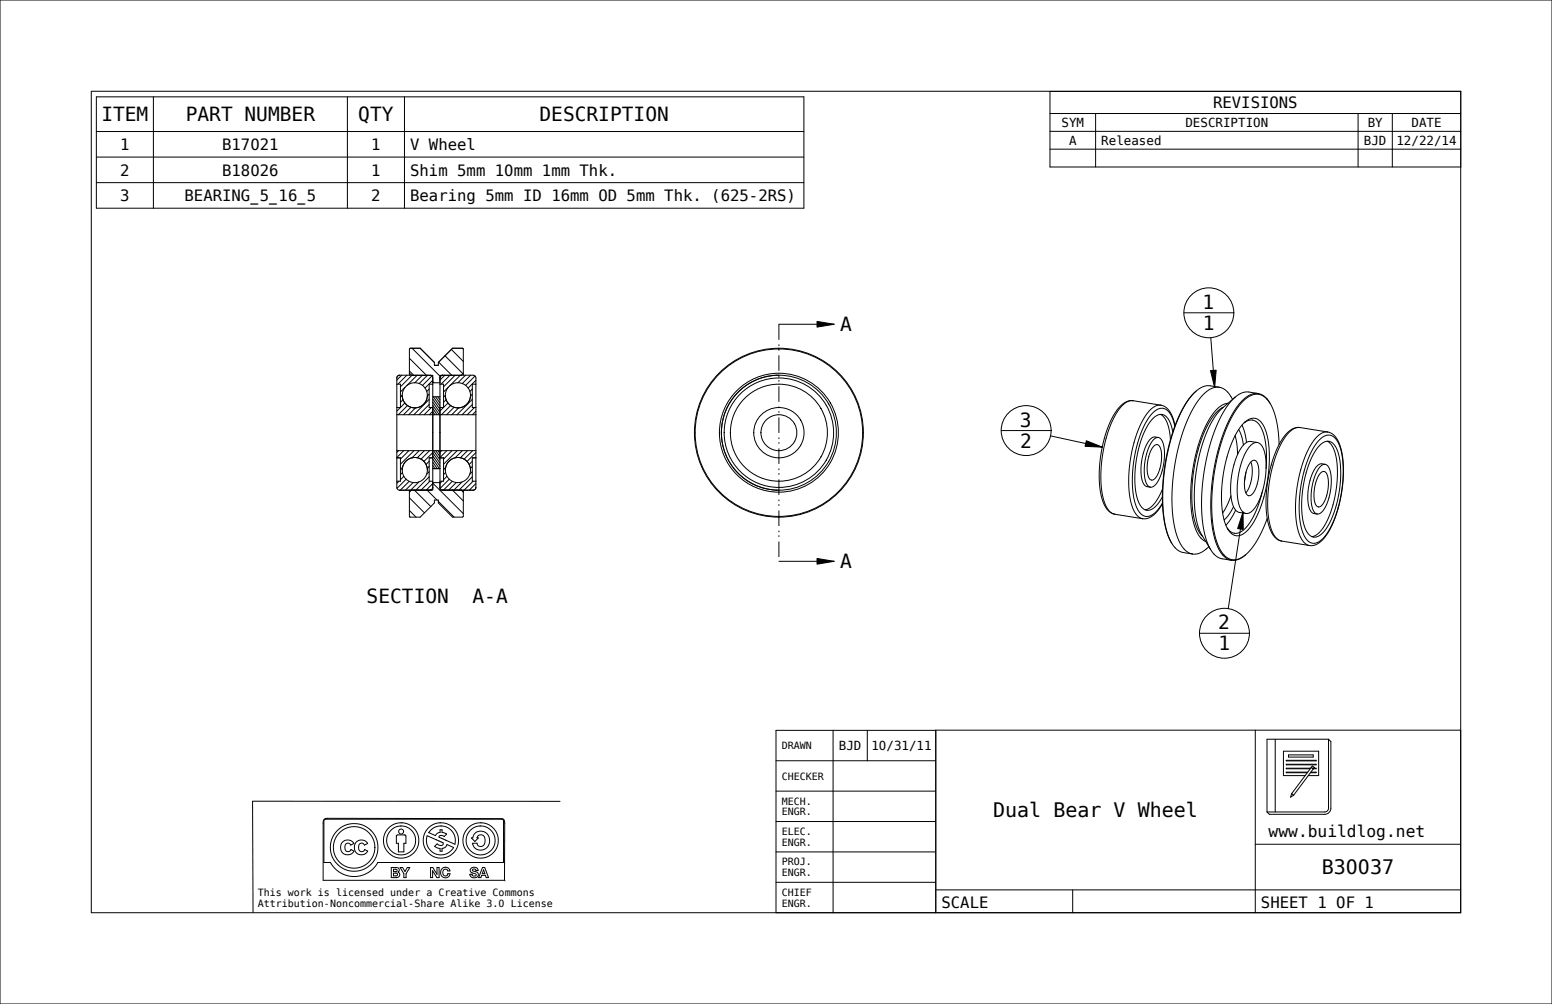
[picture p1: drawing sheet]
<svg xmlns="http://www.w3.org/2000/svg" width="432mm" height="279mm" viewBox="0 0 432 279" stroke-linecap="round" stroke-linejoin="round" font-family="sans-serif">
<path d="M216.7 90.2v66" fill="none" stroke="#000" stroke-width=".28" stroke-dasharray="4.3 1.3 .4 .9 .4 1.3" stroke-linecap="butt"/>
<g fill="none" stroke="#000" stroke-width=".28">
<path d="M0 0h431.8v279.4h-431.8zM25.4 25.4h381v228.6h-381zM26.8 27h196.9v30.9h-196.9zM26.8 36.6h196.9M42.7 27v30.9M96.7 27v30.9M112.5 27v30.9M292.1 31.6h114.3M292.1 36.6h114.3M304.8 31.6v14.9M377.9 31.6v14.9M387.4 31.6v14.9"/>
<path d="M406.4 25.4h-114.3v21.1h114.3M26.8 43.7h196.9M26.8 50.8h196.9M292.1 41.5h114.3M113.9 99.7l4.8 4.8M114.6 96.9l7.8 7.8M123.8 99l5 5M125.6 97.2l3.3 3.4M216.7 90.2h15.4M227.3 89.4l4.8 .8-4.8 .8zM110.4 115.4h22M110.4 106.9h1v6.5h-1"/>
<path d="M111.8 104.4l-1.4 1.4M111.9 110l-.5 .5M112.1 111.2l-.7 .8M112.6 112.2l-2.2 2.2M112.7 107.8l-1.3 1.3M113.2 104.4l-2.5 2.5M113.4 112.9l-2.6 2.5M113.9 103.9l.6 .6h5.9v31.9h-9.2a.77 .77 0 0 1-.8-.8v-30.4a.77 .77 0 0 1 .8-.8h8.4l.6 .2 .2 .6M113.9 103.2l1.2 1.3M113.9 104.4v-7.3l.2-.2h2.8l4 4v.8h1.1v-.8l3.9-4h2.8l.2 .2v7.3M114.3 113.3l-2 2.1M114.6 104.4l-3.2 3.2"/>
<path d="M115.4 106.5a3.5 3.5 0 0 1 3.5 3.5 3.5 3.5 0 0 1-3.5 3.5 3.5 3.5 0 0 1-3.5-3.5M115.4 106.5a3.5 3.5 0 0 0-3.5 3.5M115.6 113.5l-1.9 1.9M116.1 104.4l-3 2.9M117.5 104.4l-2.1 2.1M118.9 104.4l-2.3 2.3M119.4 112.6l-2.8 2.8M119.4 111.1l-4.3 4.3M119.4 109.7l-.5 .5M119.4 108.3l-.7 .6M120 113.4l-2 2M120.2 104.6l-2.6 2.6"/>
<path d="M120.4 111.1l2 2.8M120.4 111.9l2 2.9M120.4 112.8l1.8 2.6M120.4 113.7l1.2 1.7M120.4 114.6l.6 .8M120.4 114.5l-1 .9M120.4 105.8l-2.1 2.2M120.4 106.2l.3 .3M120.4 110.4h2M120.4 106.9h-1v6.5h1M120.4 106.5h2M120.6 110.4l1.8 2.6"/>
<path d="M121.2 110.4l1.2 1.7M121.8 110.4l.6 .9M122 100.8l3.7 3.7M122.4 106.9h1v6.5h-1M123.8 104.4l-1.4 1.4M123.9 110l-.5 .5M124.1 111.2l-.7 .8M124.6 112.2l-2.2 2.2M124.7 107.8l-1.3 1.3M125.2 104.4l-2.5 2.5M125.4 112.9l-2.6 2.5M126.3 113.3l-2 2.1"/>
<path d="M126.6 104.4l-3.2 3.2M127.4 106.5a3.5 3.5 0 0 1 3.5 3.5 3.5 3.5 0 0 1-3.5 3.5 3.5 3.5 0 0 1-3.5-3.5M127.4 106.5a3.5 3.5 0 0 0-3.5 3.5M127.6 113.5l-1.9 1.9M128.1 104.4l-3 2.9M128.9 103.9l-.6 .6h-5.9v31.9h9.2a.77 .77 0 0 0 .8-.8v-30.4a.77 .77 0 0 0-.8-.8h-8.4l-.6 .2-.2 .6M129.5 104.4l-2.1 2.1M130.9 104.4l-2.3 2.3M131.4 112.6l-2.8 2.8M131.4 111.1l-4.3 4.3M131.4 109.7l-.5 .5M131.4 108.3l-.7 .6"/>
<path d="M132 113.4l-2 2M132.2 104.6l-2.6 2.6M132.4 114.5l-1 .9M132.4 105.8l-2.1 2.2M132.4 106.9h-1v6.5h1M311.7 113a4.2 4.2 0 0 1 3.6-1.5 4.5 4.5 0 0 0-4.1 2.6 35.2 35.2 0 0 0-4 25.4l.5 1.3a3.7 3.7 0 0 0 2.5 2.3 5.3 5.3 0 0 1-3.7-4.5 34.4 34.4 0 0 1 4.3-24.5zM326.9 118.6a6.1 6.1 0 0 0-3.1-4.9 4.2 4.2 0 0 0-4.1 2.4 33.6 33.6 0 0 0-3.8 24.2l.3 .8a3 3 0 0 0 3.9 2.4l1.7-1.3 1.6-2.2M326.9 118.4a6.6 6.6 0 0 0-3.6-5.6 4 4 0 0 0-4.1 2.2 34.6 34.6 0 0 0-5.2 19.5 14.3 14.3 0 0 0 2.5 9.1 3.4 3.4 0 0 0 5-.8l1.9-2.6M332.7 108.9a29.6 29.6 0 0 0-7.3 14.3 49.8 49.8 0 0 0-.8 24.8l1.3 3M339.3 107.8l-2.6-.4a6.3 6.3 0 0 0-5.4 3 44.9 44.9 0 0 0-7.4 21.1 38.3 38.3 0 0 0 1.5 18.6l.5 .9M339.3 107.8a5.3 5.3 0 0 1 3.6 3.3M339.3 107.8a6.2 6.2 0 0 0-5.5 3.1 44.9 44.9 0 0 0-7.3 21.2 37.4 37.4 0 0 0 1.6 18.5 5.5 5.5 0 0 0 3.7 3.6"/>
<path d="M340.4 113.3a11.8 11.8 0 0 0-5.1 6.4 43.5 43.5 0 0 0-2.9 25.2 8.8 8.8 0 0 0 2.2 4.4M341.7 112.2a7.1 7.1 0 0 0-5 4 44.4 44.4 0 0 0-4.7 29.2 7.1 7.1 0 0 0 3.5 5.3M343.7 110.5l-3.6 3.1a25.3 25.3 0 0 0-6.3 12.4 41 41 0 0 0-.4 20.8l.9 2 2.5 4.2M343.7 110.5a29.4 29.4 0 0 0-7.2 13.9 51.7 51.7 0 0 0-1.1 25.1l1.4 3.5M344.6 119.5l.9 2.1 .4 2.3M345.5 118.3l.8 2.2 .5 2.6M346 117.8a3.1 3.1 0 0 1 3-1.4 3.1 3.1 0 0 1 2.6 2.1 27.4 27.4 0 0 1 .9 15.8 25.9 25.9 0 0 1-5.8 13.7 3 3 0 0 1-5.3-1.1 27.4 27.4 0 0 1-.9-15.7 27.5 27.5 0 0 1 5.5-13.4zM346.5 117.4a2.81 2.81 0 0 1 4.4 1.6 22.5 22.5 0 0 1 1.3 11.4M346.5 117.4l-.3 .2M350.1 109.5a4.8 4.8 0 0 1 3.2 2.6M350.1 109.5l-2.6-.4a4.8 4.8 0 0 0-3.8 1.4M350.1 109.5a6 6 0 0 0-5.4 3 44.9 44.9 0 0 0-7.4 21.2l-.4 6.2 .1 4.8"/>
<path d="M353.2 112.1a23.6 23.6 0 0 1 2.7 11.6M353.2 112.1a4.1 4.1 0 0 0-6.6-1.1 27.5 27.5 0 0 0-7.2 13.4 51.7 51.7 0 0 0-1.3 25.1 8.1 8.1 0 0 0 4.2 6.1 4.4 4.4 0 0 0 4.1-1.1M110.4 125.4h22M110.4 127.4h1v6.5h-1M110.9 125.4l-.5 .5M111 133.9l-.6 .6M112 131.5l-.6 .6M112 130l-.6 .6M112.3 125.4l-1.9 1.9M112.4 132.5l-1 1M113 133.4l-2.5 2.5M113.8 125.4l-2.4 2.4"/>
<path d="M113.8 133.9l-2.4 2.5M113.9 138.5l4.2 4.2M113.9 136.4v7.3l.2 .2h2.8l4-3.9v-.8h1.1v.8l3.9 3.9h2.8l.2-.2v-7.3M114.5 136.4l-.6 .6M114.9 134.3l-2.1 2.1M115.2 125.4l-3.8 3.8M115.3 136.4l4.6 4.6M116.5 134.1l-2.3 2.3M116.6 125.4l-2 2M117.9 128.4l2.5-2.4 2 2.9M118.1 125.4l-2 2M118.8 136.4l2.8 2.8"/>
<path d="M119.4 132.7l-3.7 3.7M119.4 131.3l-.7 .6M119.4 129.8l-.5 .6M119.4 128.4l-.9 .9M119.5 125.4l-2.4 2.4M119.6 133.9l-2.5 2.5M120.4 135.6l-.2 .6-.6 .2M120.4 126.9l2 2.8M120.4 127.8l1.9 2.6M120.4 128.6l1.3 1.8M120.4 129.5l.6 .9M120.4 130.4h.1"/>
<path d="M120.4 134.6l-1.8 1.8M120.4 127.4h-1v6.5h1M120.4 134.4l8.5 8.5M120.4 130.4h2M120.4 134.3h2M120.6 125.4l1.8 2.6M121.2 125.4l1.2 1.7M121.8 125.4l.6 .8M122 139.5l4.3 4.4M122.4 135.6l.2 .6 .6 .2M122.4 127.4h1v6.5h-1M122.9 125.4l-.5 .5"/>
<path d="M123 133.9l-.6 .6M124 131.5l-.6 .6M124 130l-.6 .6M124.3 125.4l-1.9 1.9M124.4 132.5l-1 1M125 133.4l-2.5 2.5M125.8 125.4l-2.4 2.4M125.8 133.9l-2.4 2.5M125.9 136.4l3 3M126.9 134.3l-2.1 2.1M127.2 125.4l-3.8 3.8M128.3 136.4l.6 .6"/>
<path d="M128.5 134.1l-2.3 2.3M128.6 125.4l-2 2M130.1 125.4l-2 2M131.4 132.7l-3.7 3.7M131.4 131.3l-.7 .6M131.4 129.8l-.5 .6M131.4 128.4l-.9 .9M131.5 125.4l-2.4 2.4M131.6 133.9l-2.5 2.5M132.4 134.6l-1.8 1.8M132.4 127.4h.1M132.4 125.9l-2.5 2.5"/>
<path d="M132.4 127.4h-1v6.5h1M342.5 138l-1 2.4-1.3 2.4M343.6 121.2l.5 2.3 .2 3M346.6 131.5l-.4 2.5M348 128.6a10.5 10.5 0 0 1-1.4 8.6M348.1 128.5a1.05 1.05 0 0 1 1.2-.3 1.05 1.05 0 0 1 .7 1.1l.2 2.2-.2 2.4a4.9 4.9 0 0 1-2.4 4.1 2.12 2.12 0 0 1-1.3-2.5l.2-3.4a7.5 7.5 0 0 1 1.6-3.6zM349.8 123.1l-1.8-.2a4.1 4.1 0 0 0-3.4 2.9 21.7 21.7 0 0 0-1.4 15.2l.5 .9 .6 .5 2.3 .5M349.8 123.1a4.1 4.1 0 0 1 2.3 3.9 21.7 21.7 0 0 1-3.4 14.9l-.9 .8-1.2 .2M349.8 123.1a4.1 4.1 0 0 0-3.3 3 21.7 21.7 0 0 0-1.5 15.2l.8 1.2 .8 .4M351.2 136.8a20.9 20.9 0 0 1-5.4 10.8 2.73 2.73 0 0 1-4.4-.7M358.1 120.5a4.2 4.2 0 0 1 3.6-1.5 4.5 4.5 0 0 0-4.1 2.6 35.2 35.2 0 0 0-4 25.4l.5 1.3a3.7 3.7 0 0 0 2.5 2.3 5.3 5.3 0 0 1-3.6-4.5 34.4 34.4 0 0 1 4.2-24.6zM366.5 121.5a3.3 3.3 0 0 1 5.7 1 25.5 25.5 0 0 1 1 14.8 25.2 25.2 0 0 1-5.6 13.3 3.3 3.3 0 0 1-3.2 1.2 3.3 3.3 0 0 1-2.6-2.3 29 29 0 0 1-.4-16.8 24 24 0 0 1 5.1-11.2z"/>
<path d="M367.2 122.3a2.88 2.88 0 0 1 2.9-1.2 2.88 2.88 0 0 1 2.3 2.2 27.6 27.6 0 0 1 .4 16 20.8 20.8 0 0 1-5.4 11.2 2.7 2.7 0 0 1-4.4-1.2 24.5 24.5 0 0 1-1-14.3 24.8 24.8 0 0 1 5.2-12.7zM113.9 142.1l1.9 1.8M216.7 156.2h15.4M227.3 155.4l4.8 .8-4.8 .8zM325.9 151l.1 .1a5 5 0 0 0 3.2 2.7l2.6 .4M336.3 152.2a5.5 5.5 0 0 1-4.5 2M336.8 153a4.8 4.8 0 0 0 3.2 2.5l2.6 .4M337 144.7h.1M337 144.7a16.4 16.4 0 0 0 3.6 10.2l1.1 .7 .9 .3M343.2 141l-1.3 2.2-1.3 1.5M343.8 142l-1.5 2.6-1.2 1.6M346.4 154.5a4.8 4.8 0 0 1-3.8 1.4"/>
<path d="M352.6 144.3a24 24 0 0 1-6.2 10.2M215.9 211.7h44.5M231.8 203.2v50.8M241.3 203.2v8.5M260.4 203.2h-44.5v50.8M349.2 203.2v50.8M354.8 205.7v20.3M357.9 211.6h8.3v.1h-8.3zM357.9 212.7h8.3v.1h-8.3zM358.5 210.1h6.9v.6h-6.9zM363.1 215.8h-6v-6.8h9.8v6.8h-2.9M363.8 214.9h-5.9v.1h5.8"/>
<path d="M364.7 213.8h-6.8v.1h6.6M364.7 214.9h1.5v.1h-1.6M364.8 213.6l.6 .4 .8-.1v-.1h-.7M369.6 205.7v19.2l-.2 .6-.8 .5h-16.1M369.6 205.7l.7 .7v18.5a1.7 1.7 0 0 1-1.7 1.7h-15.4l-.7-.6M369.6 205.7h-17.1v20.3M406.4 203.2h-146.1l.1 50.8M90.2 228l.9-.3 48.8 .2 .4 .4 .1 .9v15.8h-50.5v-16zM90.3 228.1l.3-.1h49l.5 .3v11.7h-35l-.6 1a7.5 7.5 0 0 1-12.6-1h-1.8v-11.5zM95.3 234.3l.7-.4 .9-.1 .7 .2 .6 .4 .3 .3-.9 .5-.5-.5h-.7l-.4 .9v.8l.4 .5h.8l.5-.5 .8 .5-.5 .5-.6 .4-.9 .1-.7-.2-.6-.4-.3-.7-.1-.9 .1-.7zM99.1 234.3l.7-.4 .7-.1 .9 .1 .6 .5 .3 .3-.9 .5-.5-.5h-.7l-.4 1 .1 .8 .4 .4h.7l.5-.5 .8 .5-.5 .5-.6 .4-.9 .1-.6-.2-.6-.4-.4-.7-.1-.9 .2-.8zM110.3 232.6v.1"/>
<path d="M112.6 232.4h-2l-.3 .2M112.6 232.4h.1M112.6 232.4l.3 .2v2.1h-.5v2.4h-1.6v-2.4h-.5v-2M118.8 232.6l4.4 2 .1 .4-.3 .2h-.7l-.7-.4-.7 .7 .7 .4 .8 .2v.8h.6v-.8l.9-.3 .4-.8 1.9 .9-.5 .6a4 4 0 0 1-5 .9 4 4 0 0 1-1.9-4.8zM119.3 231.7l1.9 .8 .4-.6 .8-.2v-.8h.6v.8l1.2 .4-.6 .7-1-.3-.4 .2v.3M119.3 231.7h.1M119.3 231.7l1.1-1.1 1.3-.6 1.6-.1 1.4 .5a4.2 4.2 0 0 1 1.9 4.5l-4.4-1.9M121.4 233.7h.1M122.2 233h.1M132.1 231.9l.8-.5 1.1-.1 1 .3 .7 .6 .4 .9 .1 1.3-.4 1-.7 .7-.8 .4-1 .1-.8-.3-.6-.6-.4-1h1.2l.4 .7 .8 .2 .7-.4 .3-1-.2-1.4-.9-.5-.8 .3-.3 .6h.4l-1 1-1-1h.4zM155.8 223h-85.5l.1 30.9M215.9 237.1h44.5"/>
<path d="M215.9 228.6h44.5M215.9 220.2h44.5M349.2 234.9h57.2M359.4 220.9l5.7-7.7 .5 .3-5.7 7.8M359.4 220.9l.5 .4M359.4 220.9l-.3 .9 .8-.5M108.9 241.4h1.6l.5 .3 .1 .6-.4 .4 .5 .5-.2 .8-.6 .2h-1.5zM109.5 241.9h.8l.2 .5-1 .1zM109.5 243h.9l.2 .5-.3 .2h-.8zM110.2 243h.1M110.3 244.2h-.1M111.3 241.4h.7l.7 1.1 .6-1.1h.7l-1 1.7v1.1h-.6v-1.1z"/>
<path d="M119.8 241.4h.6l1.2 1.9v-1.9h.6v2.8h-.7l-1.1-1.8v1.8h-.6zM124.5 242.2h.1M124.5 242.2l-.3-.3h-.6l-.3 .4-.1 .6 .2 .6 .4 .3 .5-.1 .3-.5M124.5 242.2l.1 .2h.6l-.2-.6-.4-.3h-1.2l-.6 .6-.2 .9 .4 .9 .9 .4 .6-.1 .5-.4 .2-.7h-.6M124.6 243.1v.1M130.7 243.3h.6l.1 .2M130.7 243.3h.1M131.4 243.5h.1M133 242.2v.1M133 242.2l-.1-.4-.5-.4h-.7l-.6 .2-.3 .4 .2 .6 1.5 .8-.4 .4-.7-.3M133 242.3h-.6l-.1-.4-.4-.1-.5 .3 .2 .3 1 .3 .4 .3 .1 .7-.5 .4-1.3 .1-.4-.4-.2-.5M134.2 241.4h.7l1 2.8h-.6l-.2-.6h-1.1l-.2 .6h-.6z"/>
<path d="M134.5 242.1h.1M134.6 242.1l.3 1h-.7zM140.5 245.1h.1M215.9 245.5h44.5M260.3 247.6h146.1M298.4 247.6v6.4"/>
<circle cx="115.4" cy="130.8" r="3.5"/>
<circle cx="127.4" cy="130.8" r="3.5"/>
<circle cx="216.7" cy="120.4" r="23.5"/>
<circle cx="216.7" cy="120.4" r="23.3"/>
<circle cx="216.7" cy="120.4" r="16.6"/>
<circle cx="216.7" cy="120.4" r="16"/>
<circle cx="216.7" cy="120.4" r="15.2"/>
<circle cx="98.5" cy="235.8" r="5.8"/>
<circle cx="98.5" cy="235.8" r="6.6"/>
<circle cx="111.6" cy="231.4" r=".69"/>
<circle cx="111.6" cy="233.9" r="4.9"/>
<circle cx="111.6" cy="233.9" r="4"/>
<circle cx="122.7" cy="233.9" r="4.9"/>
<circle cx="133.7" cy="233.9" r="4"/>
<circle cx="133.7" cy="233.9" r="4.9"/>
</g>
<path d="M227.3 89.4l4.8 .8-4.8 .8zM227.3 155.4l4.8 .8-4.8 .8z" fill="#000"/>
<!-- layer: 02___PRT_ALL_AXES -->
<g fill="none" stroke="#000" stroke-width=".28">
<path d="M315.3 111.5l7.7 1.3M322.8 115.3a6.6 6.6 0 0 1 2.7 5.4l.1 1.7M361.7 119l7.7 1.2M321 124.2a1.07 1.07 0 0 1 1.2-.4 1.07 1.07 0 0 1 .7 1.1l.3 2.6-.5 3.1a3.6 3.6 0 0 1-2.3 3 2.59 2.59 0 0 1-1.2-2.8l.1-2 .3-1.8 .7-1.8zM322.3 121.8a3.3 3.3 0 0 1 1.6 3.2l.1 2.1-.4 2.6a8.1 8.1 0 0 1-3 5.8l-.5 .1M322.3 121.8a3.3 3.3 0 0 0-2.6 2.5l-.7 2-.5 2.6a8.1 8.1 0 0 0 1.1 6.5l.5 .2M322.3 121.8l-.9-.2a3.3 3.3 0 0 0-2.6 2.6l-.7 2-.5 2.6a8.1 8.1 0 0 0 1.1 6.4l1.4 .4M323.4 136.1a9.1 9.1 0 0 1-4.4 5.7l-.4 .1M326.3 120.2a5.5 5.5 0 0 0-2.9-4.8 4 4 0 0 0-3.7 2.3 29.6 29.6 0 0 0-3.1 21.6 3.1 3.1 0 0 0 3.1 2.7 6.5 6.5 0 0 0 3.7-3.7M367.1 124a2.57 2.57 0 0 1 2.6-1.2 2.57 2.57 0 0 1 2.1 1.9 25.6 25.6 0 0 1 .1 15.5 15.4 15.4 0 0 1-4.8 8.9 2.44 2.44 0 0 1-3.7-1.5 25.6 25.6 0 0 1-.1-15.5 19.2 19.2 0 0 1 3.8-8.1zM367.4 131.7a1.07 1.07 0 0 1 1.3-.4 1.07 1.07 0 0 1 .6 1.1l.3 2.6-.5 3.1a3.6 3.6 0 0 1-2.3 3 2.59 2.59 0 0 1-1.2-2.9v-1.7l.4-2 .7-1.8zM368.7 129.2a3.3 3.3 0 0 1 1.6 3.3l.1 2.1-.3 2.6a8.1 8.1 0 0 1-3.1 5.8h-.5"/>
<path d="M368.7 129.2a3.3 3.3 0 0 0-2.6 2.6l-.7 2-.5 2.6a8.1 8.1 0 0 0 1.1 6.4l.5 .2M368.7 129.2l-.9-.1a3.3 3.3 0 0 0-2.6 2.5l-.7 2-.5 2.6a8.1 8.1 0 0 0 1.1 6.5l1.4 .3M369.3 122.8a6.6 6.6 0 0 1 2.6 5.3 30.1 30.1 0 0 1-4.2 19.4l-1.4 1.3-1.3 .5M310.2 143.1l7.7 1.3M356.6 150.6l7.7 1.2"/>
<circle cx="216.7" cy="120.4" r="13.5"/>
<circle cx="216.7" cy="120.4" r="5"/>
<circle cx="216.7" cy="120.4" r="7"/>
</g>
<!-- layer: BALLOONS -->
<path d="M336.8 103.1l1.6-.1-.5 4.8zM302.2 122.7l4.5 1.7-4.8-.2zM345.8 142.5l.1 4.8-1.6-.2z" fill="#000"/>
<g fill="none" stroke="#000" stroke-width=".28">
<path d="M329.4 87h13.9M336.9 94l1 13.8M278.6 119.8h13.8M336.8 103.1l1.6-.1-.5 4.8zM292.3 121.3l14.4 3.1M302.2 122.7l4.5 1.7-4.8-.2zM345.8 142.5l.1 4.8-1.6-.2zM345.8 142.5l-4.1 26.9M333.7 176.2h13.9"/>
<circle cx="336.3" cy="87" r="6.9"/>
<circle cx="285.5" cy="119.8" r="6.9"/>
<circle cx="340.7" cy="176.2" r="6.9"/>
</g>
<g font-size="5.6">
<text x="276.3" y="227.5">Dual Bear V Wheel</text>
<text x="367.8" y="243.3">B30037</text>
</g>
<g font-size="5.4">
<text x="28.2" y="33.8">ITEM</text>
<text x="51.7" y="33.8">PART NUMBER</text>
<text x="99.7" y="33.8">QTY</text>
<text x="150.1" y="33.8">DESCRIPTION</text>
<text x="334.6" y="86">1</text>
<text x="233.7" y="92.2">A</text>
<text x="334.7" y="91.8">1</text>
<text x="283.7" y="118.8">3</text>
<text x="283.9" y="124.6">2</text>
<text x="233.7" y="158.2">A</text>
<text x="102" y="167.9">SECTION</text>
<text x="131.5" y="167.9">A-A</text>
<text x="338.9" y="175.2">2</text>
<text x="339" y="181">1</text>
</g>
<text font-size="4.5" x="353" y="233">www.buildlog.net</text>
<g font-size="4.3">
<text x="337.5" y="30.1">REVISIONS</text>
<text x="33.4" y="41.7">1</text>
<text x="61.8" y="41.7">B17021</text>
<text x="103.3" y="41.7">1</text>
<text x="114.1" y="41.7">V Wheel</text>
<text x="33.4" y="48.9">2</text>
<text x="61.8" y="48.9">B18026</text>
<text x="103.3" y="48.9">1</text>
<text x="114.1" y="48.9">Shim 5mm 10mm 1mm Thk.</text>
<text x="33.4" y="56">3</text>
<text x="51.3" y="56">BEARING_5_16_5</text>
<text x="103.3" y="56">2</text>
<text x="114.1" y="56">Bearing 5mm ID 16mm OD 5mm Thk. (625-2RS)</text>
<text x="261.9" y="252.8">SCALE</text>
<text x="350.8" y="252.8">SHEET 1 OF 1</text>
</g>
<g font-size="3.5">
<text x="295.3" y="35.3">SYM</text>
<text x="329.8" y="35.3">DESCRIPTION</text>
<text x="380.5" y="35.3">BY</text>
<text x="392.7" y="35.3">DATE</text>
<text x="297.4" y="40.3">A</text>
<text x="306.4" y="40.3">Released</text>
<text x="379.5" y="40.3">BJD</text>
<text x="388.5" y="40.3">12/22/14</text>
<text x="233.4" y="208.7">BJD</text>
<text x="242.4" y="208.7">10/31/11</text>
</g>
<g font-size="2.8">
<text x="217.5" y="208.5">DRAWN</text>
<text x="217.5" y="217">CHECKER</text>
<text x="217.5" y="223.9">MECH.</text>
<text x="217.5" y="226.9">ENGR.</text>
<text x="217.5" y="232.3">ELEC.</text>
<text x="217.5" y="235.4">ENGR.</text>
<text x="217.5" y="240.8">PROJ.</text>
<text x="217.5" y="243.9">ENGR.</text>
<text x="71.7" y="249.3">This work is licensed under a Creative Commons</text>
<text x="217.5" y="249.3">CHIEF</text>
<text x="71.7" y="252.4">Attribution-Noncommercial-Share Alike 3.0 License</text>
<text x="217.5" y="252.3">ENGR.</text>
</g>
</svg>
